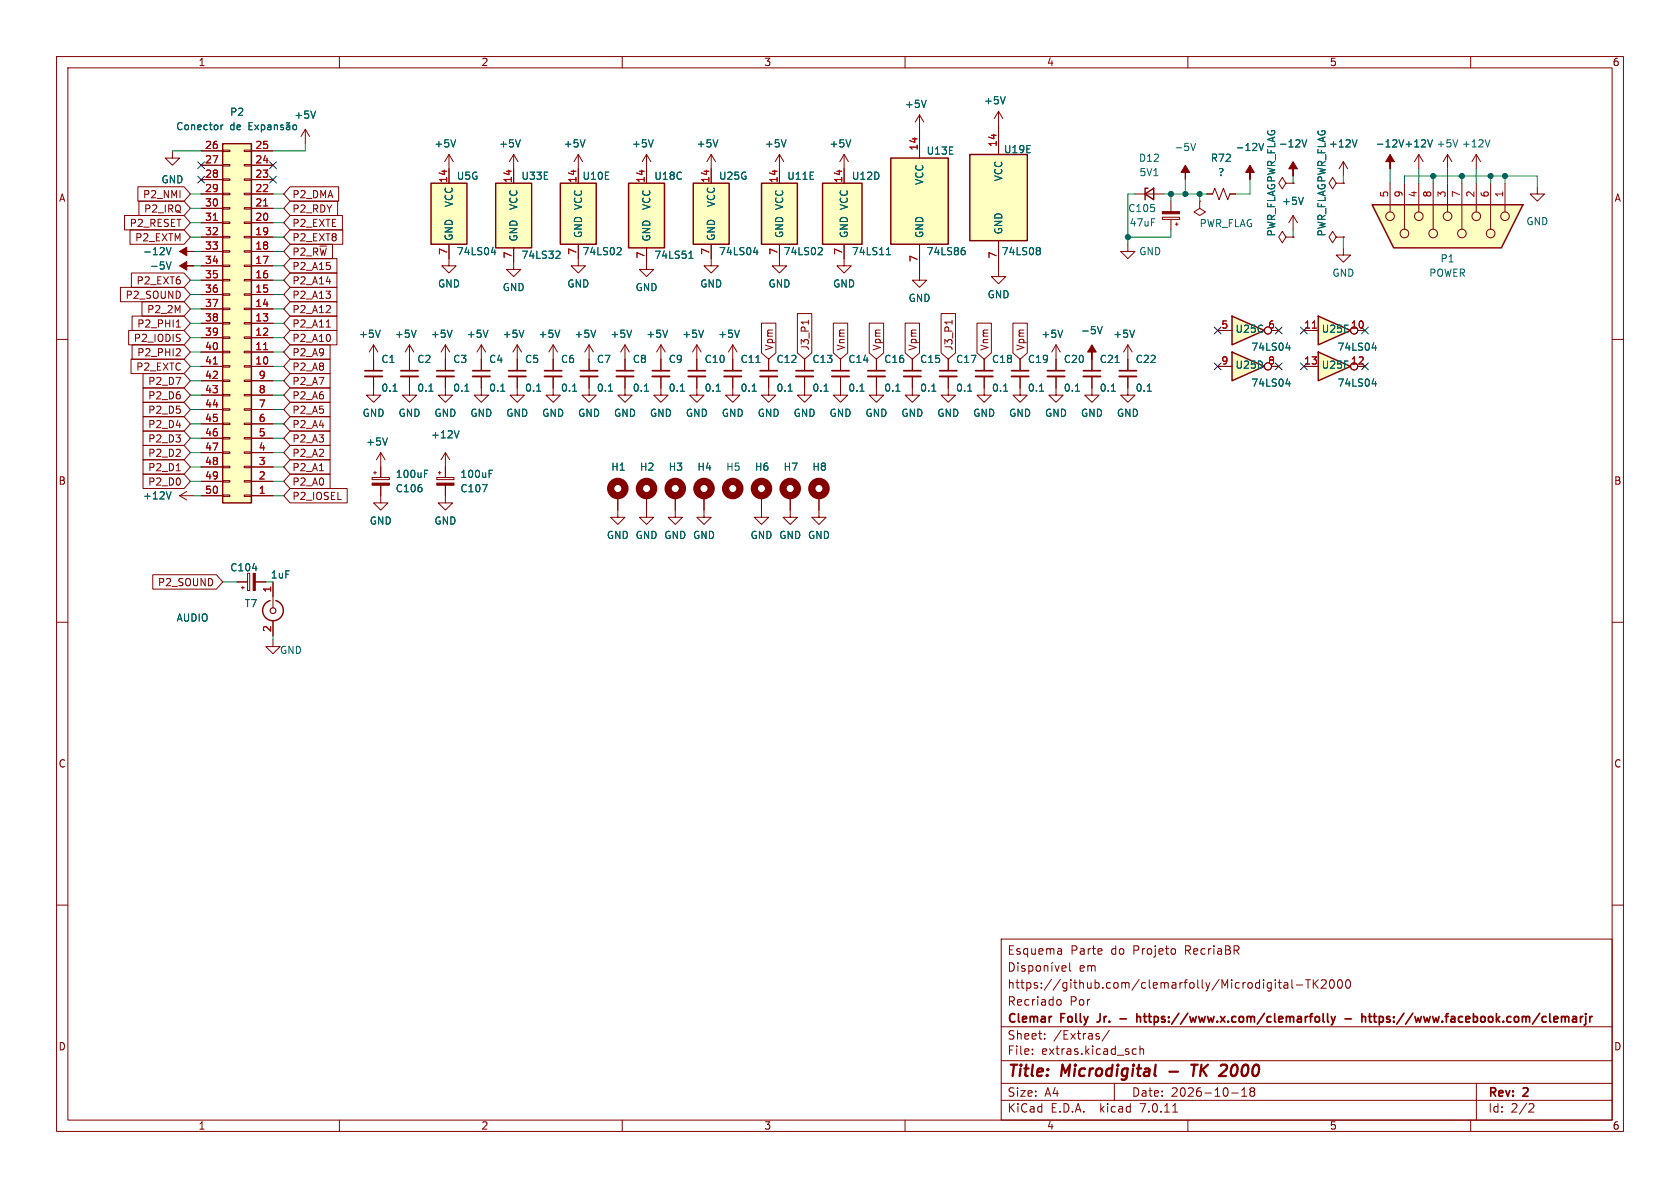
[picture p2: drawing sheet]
<svg xmlns="http://www.w3.org/2000/svg" width="297mm" height="210mm" viewBox="0 0 297 210" stroke-linecap="round" stroke-linejoin="round" font-family="sans-serif">
<g fill="none" stroke="#840000" stroke-width=".18">
<path d="M10 10h277v190h-277zM12 12h273v186h-273zM60 10v2M110 10v2M160 10v2M210 10v2M260 10v2M35.6 39.4h3.8M35.6 36.8h3.8M35.6 34.3h3.8M35.6 31.8h3.8M35.6 29.2h3.8"/>
<path d="M35.6 26.7h3.8M39.4 26.5h1.2v.3h-1.2zM39.4 29.1h1.2v.2h-1.2zM39.4 31.6h1.2v.3h-1.2zM39.4 34.2h1.2v.2h-1.2zM39.4 36.7h1.2v.3h-1.2zM39.4 39.2h1.2v.3h-1.2zM43.2 26.5h1.2v.3h-1.2zM43.2 29.1h1.2v.2h-1.2zM43.2 31.6h1.2v.3h-1.2zM43.2 34.2h1.2v.2h-1.2zM43.2 36.7h1.2v.3h-1.2z"/>
<path d="M43.2 39.2h1.2v.3h-1.2zM44.4 39.4h3.9M44.4 36.8h3.9M44.4 34.3h3.9M44.4 31.8h3.9M44.4 29.2h3.9M44.4 26.7h3.9M54 22.9l-.8 1.2M54 22.9v2.5M54 22.9l.7 1.2M10 60h2M35.6 59.7h3.8"/>
<path d="M35.6 57.2h3.8M35.6 54.6h3.8M35.6 52.1h3.8M35.6 49.5h3.8M35.6 47h3.8M35.6 44.5h3.8M35.6 41.9h3.8M39.4 41.8h1.2v.2h-1.2zM39.4 44.3h1.2v.3h-1.2zM39.4 46.9h1.2v.2h-1.2zM39.4 49.4h1.2v.3h-1.2zM39.4 51.9h1.2v.3h-1.2z"/>
<path d="M39.4 54.5h1.2v.2h-1.2zM39.4 57h1.2v.3h-1.2zM39.4 59.6h1.2v.2h-1.2zM43.2 41.8h1.2v.2h-1.2zM43.2 44.3h1.2v.3h-1.2zM43.2 46.9h1.2v.2h-1.2zM43.2 49.4h1.2v.3h-1.2zM43.2 51.9h1.2v.3h-1.2zM43.2 54.5h1.2v.2h-1.2zM43.2 57h1.2v.3h-1.2zM43.2 59.6h1.2v.2h-1.2zM44.4 59.7h3.9"/>
<path d="M44.4 57.2h3.9M44.4 54.6h3.9M44.4 52.1h3.9M44.4 49.5h3.9M44.4 47h3.9M44.4 44.5h3.9M44.4 41.9h3.9M285 60h2M35.6 64.8h3.8M35.6 62.2h3.8M35.6 67.3h3.8M35.6 69.9h3.8"/>
<path d="M35.6 72.4h3.8M35.6 74.9h3.8M35.6 77.5h3.8M39.4 62.1h1.2v.3h-1.2zM39.4 64.6h1.2v.3h-1.2zM39.4 67.2h1.2v.2h-1.2zM39.4 69.7h1.2v.3h-1.2zM39.4 72.3h1.2v.2h-1.2zM39.4 74.8h1.2v.3h-1.2zM39.4 77.3h1.2v.3h-1.2zM39.4 79.9h1.2v.2h-1.2zM43.2 62.1h1.2v.3h-1.2z"/>
<path d="M43.2 64.6h1.2v.3h-1.2zM43.2 67.2h1.2v.2h-1.2zM43.2 69.7h1.2v.3h-1.2zM43.2 72.3h1.2v.2h-1.2zM43.2 74.8h1.2v.3h-1.2zM43.2 77.3h1.2v.3h-1.2zM43.2 79.9h1.2v.2h-1.2zM44.4 64.8h3.9M44.4 62.2h3.9M44.4 67.3h3.9M44.4 69.9h3.9M44.4 72.4h3.9"/>
<path d="M44.4 74.9h3.9M44.4 77.5h3.9M91.4 68.6v1.3h1.3l-1.3 1.2-1.2-1.2h1.2M91.4 61l-.7 1.2M91.4 61v2.5M91.4 61l.8 1.2M97.8 61l-.8 1.2M97.8 61v2.5M97.8 61l.8 1.2M199.4 63.5v2M199.4 66.5v2.1M35.6 87.6h3.8"/>
<path d="M35.6 85.1h3.8M35.6 82.6h3.8M35.6 80h3.8M39.4 82.4h1.2v.3h-1.2zM39.4 85h1.2v.2h-1.2zM39.4 87.5h1.2v.3h-1.2zM43.2 82.4h1.2v.3h-1.2zM43.2 85h1.2v.2h-1.2zM43.2 87.5h1.2v.3h-1.2zM44.4 87.6h3.9M44.4 85.1h3.9M44.4 82.6h3.9"/>
<path d="M44.4 80h3.9M10 110h2M41.9 102.9h1.9M42.7 103.9h.5M42.9 103.6v.5M43.8 101.3h.3v3.1h-.3zM45.1 102.9h1.9M48.3 113v1.3h1.2l-1.2 1.3-1.3-1.3h1.3M48.3 102.9v4.5M48.3 109.9v2.5M285 110h2M10 160h2"/>
<path d="M285 160h2M177 166h108v32h-108zM178.5 170.2a.76 .76 0 0 1 .8 .7 .76 .76 0 0 1-.8 .8zM180 170.2v.1M180 170.7v1M181.2 170.8l-.4-.1-.2 .2 .1 .2 .5 .2v.3h-.6M181.9 170.8l.4-.1 .3 .3v.4l-.1 .2h-.6M181.9 170.7v1.5M183.2 170.8l.3-.1 .4 .1 .1 .6-.2 .2-.3 .1-.3-.1zM184.6 170.8l.2-.1 .4 .1v.9M184.6 170.7v1M186 170.7v1"/>
<path d="M186.1 170.1l-.2 .2M186.5 170.7l.4 1 .3-1M187 176.8l.3-.1 .3 .3-.1 .6-.2 .1-.3-.1M187.5 167.7l.2 .2v.8M187.7 168.6l-.5 .1M187.7 168.1h-.5M187.7 171.2l.8-.1-.1-.3-.4-.1-.3 .2 .1 .7h.6M189.1 170.2v1.3l.2 .2M207.7 167.8v.8M225.5 173.2v.1M225.5 173.7v1M226 173.7h.5"/>
<path d="M226.2 173.2v1.3l.3 .2M227 173.8h.6l.1 .9M227.7 174.1h-.5a.29 .29 0 0 0-.2 .3 .29 .29 0 0 0 .2 .3l.5-.1M228.4 173.2v1.3l.2 .2M229.2 174.1h1.1M230.8 173.2h.9M231.2 173.2v1.5M232.2 173.2v1.5M232.4 173.8l.6 .9M233 173.2l-.8 .9M233.6 173.3l.6-.1 .2 .1 .1 .3-1 1.1h1M235.2 173.3l.2-.1a.81 .81 0 0 1 .6 .6 .81 .81 0 0 1-.3 .8l-.2 .1a.81 .81 0 0 1-.3-1.4z"/>
<path d="M236.6 173.3l.2-.1a.81 .81 0 0 1 .6 .6 .81 .81 0 0 1-.3 .8l-.1 .1a.81 .81 0 0 1-.4-1.4zM238.1 173.3l.1-.1a.81 .81 0 0 1 .6 .6 .81 .81 0 0 1-.3 .8l-.1 .1a.81 .81 0 0 1-.6-.6 .81 .81 0 0 1 .3-.8zM60 198v2M110 198v2M160 198v2M177 194.5h108M177 191.5h108M177 187.5h108M177 181.5h108M182.5 186.3v.1M182.5 185.5v.1M184.7 183.6v.1"/>
<path d="M184.7 182.8v.1M194 183.2l.3 .1 .1 .2-.2 .2h-.3M194 182.7l.3 .1M196.1 182.1l-1.3 2M197 191.5v3M200.2 186.1l.3 .3 .4-.1M200.9 185.5l-.4-.1-.3 .3M201.5 185.5l.2-.1 .4 .1 .1 .9M201.5 184.9v1.5M207.3 196.6h.9M210 198v2M217.7 193.2h1.2"/>
<path d="M219.5 193.8h.9M219.5 192.7l.5-.4v1.5M221.2 192.9l-.2 .3v.3l.2 .3 .5-.1 .1-.2-.1-.4-.2-.2M221.2 192.9l-.2-.2 .2-.4 .5 .1 .1 .2-.3 .3M221.2 192.9h.3M260 198v2M261 191.5v6.5M270.5 195.1l.5 .1 .2 .3-1 1.1h1"/>
</g>
<path d="M206.7 189.4h1.6M210.6 188.2h1.1M211.2 188.2l-.3 2" fill="none" stroke="#840000" stroke-width=".4"/>
<g fill="none" stroke="#840000" stroke-width=".3">
<path d="M197.9 65.5h3M185.8 179.7h.1M201 179.8l.2-.1 .4 .1v.9M201 179.2v1.5M202.1 179.7h.6M233.9 179.2v1.3l.2 .2M234.7 179.2v1.3l.2 .2M235.3 179.7l.4 1M236.1 179.7l-.4 1M240.8 179.2v1.5M240.8 179.8h.5M241.9 179.7h.6"/>
<path d="M242.1 179.2v1.3l.4 .2M242.8 179.7h.5M243 179.2v1.3l.3 .2M279.8 179.7l-.2 .1M280.3 179.2v.1M280.3 179.7v1.3l-.2 .2M281.1 179.7v1M281.5 179.7l-.3 .1-.1 .2M193.9 180.7h.2M198 180.1h1.1M235.7 180.7l-.1 .3-.3 .2M237.8 180.1h1.1"/>
</g>
<path d="M197.9 66.5h3" fill="none" stroke="#840000" stroke-width=".33"/>
<g fill="none" stroke="#006464" stroke-width=".18">
<path d="M55.8 19.6l-.4 1.3M39.1 22.1v.8M39.4 22.1l-.3 .2M44 22.3h.4M44.6 21.7h-.6v1.2h.6M45.1 22.1l.6 .8M45.7 22.1l-.6 .8M46.2 22.1h.4l.2 .2-.1 .6h-.5M46.2 22.1v1.3M47.4 22.1h.4l.1 .8M47.9 22.4h-.4l-.2 .2 .2 .3h.4M48.5 22.2l.2-.1h.3v.8"/>
<path d="M48.5 22.1v.8M50.1 22.1h-.3l-.2 .2 .1 .1 .4 .2v.3h-.5M50.7 22.1h.5v.8M51.2 22.4h-.4l-.2 .2 .2 .3h.4M51.2 21.7l-.6 .1M51.8 22.2l.2-.1 .4 .1v.5l-.1 .2h-.3l-.2-.1zM92.6 58.4l-.4 1.2M99 58.4l-.5 1.2M202.8 69.2h.8M44.6 100.5h.8"/>
</g>
<path d="M44.8 101.3h.3v3.1h-.3z" fill="#840000" stroke="#840000" stroke-width=".18"/>
<path d="M39.4 25.4h5v63.5h-5zM47.8 106.2a1.81 1.81 0 0 0-1 2.8 1.81 1.81 0 0 0 2.9 0 1.81 1.81 0 0 0-.9-2.8" fill="none" stroke="#840000" stroke-width=".25"/>
<circle cx="48.3" cy="108" r=".51" fill="none" stroke="#840000" stroke-width=".2"/>
<path d="M39.4 25.4h5v63.5h-5z" fill="#ffffc2" stroke="#ffffc2" stroke-width=".18"/>
<path d="M37.7 39h.7M46.6 36.4h.7M37.7 64.4h.7M46.6 61.8h.7" fill="none" stroke="#a90000" stroke-width=".18"/>
<path d="M217.8 55.9l5.7 2.5-5.7 2.6z" fill="#ffffc2"/>
<path d="M217.8 55.9l5.7 2.5-5.7 2.6z" fill="none" stroke="#840000" stroke-width=".25"/>
<g fill="none" stroke="#840000" stroke-width=".18">
<path d="M215.3 58.4h2.5M224.8 58.4h1.3"/>
<circle cx="224.2" cy="58.4" r=".63"/>
</g>
<path d="M227.3 61.5h.8M227.9 61.1v.8" fill="none" stroke="#006464" stroke-width=".18"/>
<path d="M217.8 62.2l5.7 2.6-5.7 2.5z" fill="#ffffc2"/>
<path d="M76.2 32.4h6.3v10.8h-6.3zM202.4 34.3l1.6-1v2zM202.9 33.3h-.5v2M217.8 62.2l5.7 2.6-5.7 2.5z" fill="none" stroke="#840000" stroke-width=".25"/>
<g fill="none" stroke="#840000" stroke-width=".18">
<path d="M30.5 26.7v1.2h1.2l-1.2 1.3-1.3-1.3h1.3M79.4 29.8v2.6M200.7 34.3h5M205.5 38.4h3v.4h-3zM207 35.6v1.8M207 38.8v1.8M207.8 39.6h.5M208 39.4v.5M212.1 35.6v1.2l1 .7-1 .6-1-.6 1-.7M212.1 35.6h.1M213.4 34.3h1l.4-1 .7 2 .8-2 .7 2 .4-1h1M227.3 32.4l-.6-1-.6 1 .6 1 .6-1h1.3"/>
<path d="M228.6 32.4h.1M228.6 38.1l-.8 1.3M228.6 38.1v2.5M228.6 38.1l.8 1.3M250.8 27.3l-.7 1.3M250.8 27.3v2.5M250.8 27.3l.8 1.3M261 27.3l-.8 1.3M261 27.3v2.5M261 27.3l.7 1.3M79.4 43.2v2.5M199.4 43.2v1.3h1.3l-1.3 1.2-1.3-1.2h1.3"/>
<path d="M227.3 41.9l-.6-1-.6 1 .6 1 .6-1h1.3M228.6 41.9h.1M237.5 43.8v1.3h1.3l-1.3 1.3-1.3-1.3h1.3M66 66.5v3.4h1.3l-1.3 1.2-1.2-1.2h1.2M66 61l-.7 1.2M66 61v4.5M66 61l.8 1.2M72.4 66.5v3.4h1.3l-1.3 1.2-1.3-1.2h1.3M72.4 61v4.5M72.4 61l-.8 1.2M72.4 61l.8 1.2M78.7 66.5v3.4h1.3l-1.3 1.2-1.2-1.2h1.2"/>
<path d="M78.7 61l-.7 1.2M78.7 61v4.5M78.7 61l.8 1.2M85.1 66.5v3.4h1.3l-1.3 1.2-1.3-1.2h1.3M85.1 61l-.8 1.2M85.1 61v4.5M85.1 61l.8 1.2M193 66.5v3.4h1.3l-1.3 1.2-1.2-1.2h1.2M193 63.5v2M199.4 68.6v1.3h1.3l-1.3 1.2-1.3-1.2h1.3M199.4 61l-.8 1.2M199.4 61v2.5"/>
<path d="M199.4 61l.8 1.2M215.3 64.8h2.5M224.8 64.8h1.3M31.7 87.6l1.3 .8M31.7 87.6h2.6M33 86.9l-1.3 .7M65.8 84.4h3v.4h-3zM66 83.6h.5M66.3 83.3v.5M67.3 85.8v3.1h1.3l-1.3 1.3-1.3-1.3h1.3M67.3 80l-.8 1.3M67.3 80v4.4"/>
<path d="M67.3 80l.8 1.3M77.2 84.4h3.1v.4h-3.1zM77.5 83.6h.5M77.7 83.3v.5M78.7 85.8v3.1h1.3l-1.3 1.3-1.2-1.3h1.2M78.7 80v4.4M78.7 80l-.7 1.3M78.7 80l.8 1.3"/>
<circle cx="224.2" cy="64.8" r=".63"/>
</g>
<g fill="none" stroke="#006464" stroke-width=".18">
<path d="M210.5 25.3l.4 1.3 .5-1.3M222.6 25.3l.4 1.3 .4-1.3M230.2 24.7l.4 1.3 .4-1.3M230.4 34.9l-.4 1.2M247.3 24.7l.4 1.3M253.2 24.7l-.4 1.3M263.4 24.7l-.4 1.3M29.4 43.8l.4 1.2 .4-1.2M29.4 46.3l.4 1.3 .4-1.3M67.2 58.4l-.4 1.2M73.6 58.4l-.5 1.2M79.9 58.4l-.4 1.2"/>
<path d="M86.3 58.4l-.5 1.2M86.9 44.6h.8M87.5 44.2v.8M194 57.7l.4 1.3 .5-1.3M200.6 58.4l-.5 1.2M68.5 77.4l-.4 1.3M69.5 69.2h.7M75.8 69.2h.8M81.2 76.1l-.5 1.3M82.2 69.2h.7M88.5 69.2h.8M196.5 69.2h.7"/>
<path d="M197.1 64.1h.8M227.3 67.8h.8M227.9 67.4v.9M30.2 86.9l-.4 1.3M75 83.7h.5M75 83.1h.6M85.3 85.7h.8l-.5 1.2M86.5 83.7h.4M86.5 83.1h.6"/>
</g>
<g fill="#840000" stroke="#840000" stroke-width=".18">
<path d="M31.7 44.5l1.3-.8v.8h1.3h-1.3v.7z"/>
<path d="M31.7 47l1.3-.8v.8h1.3h-1.3v.8z"/>
<path d="M205.5 37.4h3v.4h-3z"/>
<path d="M65.8 85.4h3v.4h-3z"/>
<path d="M209.5 29.2l.8 1.3h-.8v1.3v-1.3h-.7z"/>
<path d="M228.6 28.6l.8 1.2h-.8v1.3v-1.3h-.8z"/>
<path d="M221 29.2l.7 1.3h-.7v1.3v-1.3h-.8z"/>
<path d="M193 61l.8 1.2h-.8v1.3v-1.3h-.7z"/>
<path d="M245.7 27.3l.8 1.3h-.8v1.2v-1.2h-.7z"/>
<path d="M77.2 85.4h3.1v.4h-3.1z"/>
</g>
<path d="M64.5 66.5h3.1M70.9 66.5h3M77.2 66.5h3.1M83.6 66.5h3M191.5 66.5h3.1" fill="none" stroke="#840000" stroke-width=".33"/>
<path d="M64.5 65.5h3.1M70.9 65.5h3M77.2 65.5h3.1M83.6 65.5h3M191.5 65.5h3.1" fill="none" stroke="#840000" stroke-width=".3"/>
<path d="M76.2 32.4h6.3v10.8h-6.3z" fill="#ffffc2" stroke="#ffffc2" stroke-width=".18"/>
<path d="M233 62.2l5.8 2.6-5.8 2.5z" fill="#ffffc2"/>
<path d="M233 62.2l5.8 2.6-5.8 2.5z" fill="none" stroke="#840000" stroke-width=".25"/>
<g fill="none" stroke="#840000" stroke-width=".18">
<path d="M230.5 64.8h2.5M240 64.8h1.3"/>
<circle cx="239.4" cy="64.8" r=".63"/>
</g>
<path d="M242.6 67.8h.8M243.2 67.4v.9" fill="none" stroke="#006464" stroke-width=".18"/>
<path d="M233 55.9l5.8 2.5-5.8 2.6z" fill="#ffffc2"/>
<path d="M87.6 32.4h6.4v11.4h-6.4zM233 55.9l5.8 2.5-5.8 2.6z" fill="none" stroke="#840000" stroke-width=".25"/>
<g fill="none" stroke="#840000" stroke-width=".18">
<path d="M79.4 27.3l-.8 1.3M79.4 27.3v2.5M79.4 27.3l.7 1.3M90.8 29.8v2.6M271.8 33v1.3h1.2l-1.2 1.3-1.3-1.3h1.3M79.4 45.7v1.3h1.2l-1.2 1.3-1.3-1.3h1.3M90.8 43.8v3.8h1.3l-1.3 1.3-1.3-1.3h1.3M230.5 58.4h2.5M240 58.4h1.3"/>
<circle cx="239.4" cy="58.4" r=".63"/>
</g>
<path d="M232 58h.7" fill="none" stroke="#a90000" stroke-width=".18"/>
<path d="M80.6 24.7l-.5 1.3M98.5 44.4l.4 .1 .1 .3-.8 .9h.8M242.6 61.5h.8M243.2 61.1v.8" fill="none" stroke="#006464" stroke-width=".18"/>
<path d="M87.6 32.4h6.4v11.4h-6.4z" fill="#ffffc2" stroke="#ffffc2" stroke-width=".18"/>
<path d="M242.6 36.2h26.6l-3.8 7.6h-19z" fill="#ffffc2"/>
<g fill="none" stroke="#840000" stroke-width=".18">
<path d="M176.5 19.7v7.6M176.5 19.7l-.7 1.3M176.5 19.7l.8 1.3M22 38.1h10.5l1.2 1.3-1.2 1.2h-10.5zM24.4 33h8.1l1.2 1.3-1.2 1.3h-8.1zM24.6 35.6h7.9l1.2 1.2-1.2 1.3h-7.9zM35.6 34.3h3.8M35.6 39.4h3.8M35.6 36.8h3.8M35.6 31.8h3.8M35.6 29.2h3.8M35.6 26.7h3.8"/>
<path d="M44.4 34.3h3.9M44.4 39.4h3.9M44.4 36.8h3.9M44.4 31.8h3.9M44.4 29.2h3.9M44.4 26.7h3.9M51.3 35.6h8.4v2.5h-8.4l-1.1-1.3zM51.3 33h8.6v2.6h-8.6l-1.1-1.3zM51.3 38.1h9.2v2.5h-9.2l-1.1-1.2zM79.4 29.8v2.6M90.8 27.3l-.8 1.3M90.8 27.3v5.1"/>
<path d="M90.8 27.3l.8 1.3M102.2 27.3v5.1M102.2 27.3l-.7 1.3M102.2 27.3l.8 1.3M114.3 27.3l-.8 1.3M114.3 27.3v5.1M114.3 27.3l.8 1.3M125.7 27.3v5.1M125.7 27.3l-.7 1.3M125.7 27.3l.8 1.3M137.8 27.3l-.8 1.3M137.8 27.3v5.1"/>
<path d="M137.8 27.3l.8 1.3M149.2 27.3v5.1M149.2 27.3l-.7 1.3M149.2 27.3l.8 1.3M162.6 20.3l-.8 1.3M162.6 20.3v7.6M162.6 20.3l.7 1.3M213.4 34.3h1M217.4 34.3h1M228.6 32.4h.1M236.2 32.4l-.6-1-.7 1 .7 1 .6-1h1.3M237.5 32.4h.1"/>
<path d="M237.5 28.6l-.8 1.2M237.5 28.6v2.5M237.5 28.6l.8 1.2M245.7 32.4v5.1M248.3 32.4v8.1M250.8 32.4v5.1M253.4 32.4v8.1M255.9 27.3v2.5M255.9 32.4v5.1M255.9 27.3l-.8 1.3M255.9 27.3l.8 1.3M258.4 32.4v8.1"/>
<path d="M261 32.4v5.1M263.5 32.4v8.1M266.1 32.4v5.1M21.3 50.8h11.2l1.2 1.3-1.2 1.2h-11.2zM22.7 58.4h9.8l1.2 1.3-1.2 1.3h-9.8zM23 40.6h9.5l1.2 1.3-1.2 1.3h-9.5zM23.2 48.3h9.3l1.2 1.2-1.2 1.3h-9.3zM23.3 55.9h9.2l1.2 1.3-1.2 1.2h-9.2zM25.1 53.3h7.4l1.2 1.3-1.2 1.3h-7.4zM31.2 57.8h.7M31.4 56.7l.1-.1v1.2M35.6 59.7h3.8"/>
<path d="M35.6 57.2h3.8M35.6 54.6h3.8M35.6 52.1h3.8M35.6 49.5h3.8M35.6 47h3.8M35.6 44.5h3.8M35.6 41.9h3.8M44.4 59.7h3.9M44.4 57.2h3.9M44.4 54.6h3.9M44.4 52.1h3.9M44.4 49.5h3.9"/>
<path d="M44.4 47h3.9M44.4 44.5h3.9M44.4 41.9h3.9M51.3 45.7h8.3v2.6h-8.3l-1.1-1.3zM51.3 43.2h7.5v2.5h-7.5l-1.1-1.2zM51.3 40.6h9.3v2.6h-9.3l-1.1-1.3zM51.3 58.4h8.3v2.6h-8.3l-1.1-1.3zM51.3 50.8h8.3v2.5h-8.3l-1.1-1.2zM51.3 53.3h8.3v2.6h-8.3l-1.1-1.3zM51.3 48.3h8.3v2.5h-8.3l-1.1-1.3zM51.3 55.9h8.3v2.5h-8.3l-1.1-1.2zM57.7 57.8h.7"/>
<path d="M57.7 49.8h.8M79.4 43.2v2.5M90.8 43.8v2.6M102.2 43.2v3.8h1.3l-1.3 1.3-1.2-1.3h1.2M114.3 43.8v3.8h1.3l-1.3 1.3-1.3-1.3h1.3M125.7 43.2v3.8h1.3l-1.3 1.3-1.2-1.3h1.2M134.6 57.1h2.6v5.3l-1.3 1.1-1.3-1.1zM137.8 43.2v3.8h1.3l-1.3 1.3-1.3-1.3h1.3M141 55.4h2.5v7l-1.3 1.1-1.2-1.1zM142.9 56.6v.7M147.3 57.1h2.6v5.3l-1.3 1.1-1.3-1.1zM149.2 43.2v3.8h1.3l-1.3 1.3-1.2-1.3h1.2"/>
<path d="M153.7 57.1h2.5v5.3l-1.3 1.1-1.2-1.1zM160 57.1h2.6v5.3l-1.3 1.1-1.3-1.1zM162.6 43.2v6.3h1.2l-1.2 1.3-1.3-1.3h1.3M166.4 55.4h2.5v7l-1.3 1.1-1.2-1.1zM168.3 56.6v.7M172.7 57.1h2.6v5.3l-1.3 1.1-1.3-1.1zM176.5 42.5v6.4h1.3l-1.3 1.3-1.2-1.3h1.2M179.1 57.1h2.5v5.3l-1.3 1.1-1.2-1.1zM215.3 58.4h2.5M224.8 58.4h1.3M228.6 41.9h.1M230.5 58.4h2.5"/>
<path d="M236.2 41.9l-.6-1-.7 1 .7 1 .6-1h1.3M237.5 41.9h.1M240 58.4h1.3M23.2 63.5h9.3l1.2 1.3-1.2 1.2h-9.3zM23.3 61h9.2l1.2 1.2-1.2 1.3h-9.2zM25.3 68.6h7.2l1.2 1.3-1.2 1.2h-7.2zM25.3 71.1h7.2l1.2 1.3-1.2 1.3h-7.2zM25.3 66h7.2l1.2 1.3-1.2 1.3h-7.2zM25.3 76.2h7.2l1.2 1.3-1.2 1.2h-7.2zM25.3 73.7h7.2l1.2 1.2-1.2 1.3h-7.2zM25.3 78.7h7.2l1.2 1.3-1.2 1.3h-7.2zM31.8 61.7l.1 .2-.1 .3-.7 .7h.8"/>
<path d="M35.6 64.8h3.8M35.6 62.2h3.8M35.6 67.3h3.8M35.6 69.9h3.8M35.6 72.4h3.8M35.6 74.9h3.8M35.6 77.5h3.8M44.4 64.8h3.9M44.4 62.2h3.9M44.4 67.3h3.9M44.4 69.9h3.9M44.4 72.4h3.9"/>
<path d="M44.4 74.9h3.9M44.4 77.5h3.9M51.3 78.7h7.1v2.6h-7.1l-1.1-1.3zM51.3 76.2h7.1v2.5h-7.1l-1.1-1.2zM51.3 73.7h7.1v2.5h-7.1l-1.1-1.3zM51.3 63.5h7.1v2.5h-7.1l-1.1-1.2zM51.3 71.1h7.1v2.6h-7.1l-1.1-1.3zM51.3 61h7.1v2.5h-7.1l-1.1-1.3zM51.3 66h7.1v2.6h-7.1l-1.1-1.3zM51.3 68.6h7.1v2.5h-7.1l-1.1-1.2zM66 63.5v2M66 66.5v2.1"/>
<path d="M72.4 63.5v2M72.4 66.5v2.1M78.7 63.5v2M78.7 66.5v2.1M85.1 63.5v2M85.1 66.5v2.1M91.4 63.5v2M91.4 66.5v2.1M97.8 66.5v3.4h1.3l-1.3 1.2-1.3-1.2h1.3M97.8 63.5v2M104.1 66.5v3.4h1.3l-1.3 1.2-1.2-1.2h1.2M104.1 61v4.5"/>
<path d="M104.1 61l-.7 1.2M104.1 61l.8 1.2M110.5 66.5v3.4h1.3l-1.3 1.2-1.3-1.2h1.3M110.5 61l-.8 1.2M110.5 61v4.5M110.5 61l.8 1.2M116.8 66.5v3.4h1.3l-1.3 1.2-1.2-1.2h1.2M116.8 61v4.5M116.8 61l-.7 1.2M116.8 61l.8 1.2M123.2 66.5v3.4h1.3l-1.3 1.2-1.3-1.2h1.3M123.2 61l-.8 1.2"/>
<path d="M123.2 61v4.5M123.2 61l.8 1.2M129.5 66.5v3.4h1.3l-1.3 1.2-1.2-1.2h1.2M129.5 61v4.5M129.5 61l-.7 1.2M129.5 61l.8 1.2M135.9 66.5v3.4h1.3l-1.3 1.2-1.3-1.2h1.3M135.9 63.5v2M142.2 66.5v3.4h1.3l-1.3 1.2-1.2-1.2h1.2M142.2 63.5v2M148.6 66.5v3.4h1.3l-1.3 1.2-1.3-1.2h1.3M148.6 63.5v2"/>
<path d="M154.9 66.5v3.4h1.3l-1.3 1.2-1.2-1.2h1.2M154.9 63.5v2M161.3 66.5v3.4h1.3l-1.3 1.2-1.3-1.2h1.3M161.3 63.5v2M167.6 66.5v3.4h1.3l-1.3 1.2-1.2-1.2h1.2M167.6 63.5v2M174 66.5v3.4h1.3l-1.3 1.2-1.3-1.2h1.3M174 63.5v2M180.3 66.5v3.4h1.3l-1.3 1.2-1.2-1.2h1.2M180.3 63.5v2M186.7 66.5v3.4h1.3l-1.3 1.2-1.3-1.2h1.3M186.7 61l-.8 1.2"/>
<path d="M186.7 61v4.5M186.7 61l.8 1.2M193 63.5v2M193 66.5v2.1M199.4 63.5v2M199.4 66.5v2.1M215.3 64.8h2.5M224.8 64.8h1.3M230.5 64.8h2.5M240 64.8h1.3M25.3 83.8h7.2l1.2 1.3-1.2 1.3h-7.2zM25.3 81.3h7.2l1.2 1.3-1.2 1.2h-7.2z"/>
<path d="M31.2 83.2h.7M35.6 87.6h3.8M35.6 85.1h3.8M35.6 82.6h3.8M35.6 80h3.8M44.4 87.6h3.9M44.4 85.1h3.9M44.4 82.6h3.9M44.4 80h3.9M51.3 86.4h10.1v2.5h-10.1l-1.1-1.3zM51.3 81.3h7.1v2.5h-7.1l-1.1-1.2zM51.3 83.8h7.1v2.6h-7.1l-1.1-1.3z"/>
<path d="M56.5 83.2h.7M67.3 82.6v1.8M67.3 85.8v1.8M78.7 82.6v1.8M78.7 85.8v1.8M109.2 87.6v3.8h1.3l-1.3 1.3-1.3-1.3h1.3M114.3 87.6v3.8h1.3l-1.3 1.3-1.3-1.3h1.3M119.4 87.6v3.8h1.2l-1.2 1.3-1.3-1.3h1.3M124.5 87.6v3.8h1.2l-1.2 1.3-1.3-1.3h1.3M134.6 87.6v3.8h1.3l-1.3 1.3-1.3-1.3h1.3M139.7 87.6v3.8h1.3l-1.3 1.3-1.3-1.3h1.3M144.8 87.6v3.8h1.2l-1.2 1.3-1.3-1.3h1.3"/>
<path d="M27 101.6h11.3l1.1 1.3-1.1 1.2h-11.3zM41.9 102.9h1.9M45.1 102.9h1.9M48.3 102.9v2.5M48.3 109.9v2.5"/>
<circle cx="245.7" cy="38.2" r=".76"/>
<circle cx="250.8" cy="38.2" r=".76"/>
<circle cx="255.9" cy="38.2" r=".76"/>
<circle cx="261" cy="38.2" r=".76"/>
<circle cx="266.1" cy="38.2" r=".76"/>
<circle cx="224.2" cy="58.4" r=".63"/>
<circle cx="239.4" cy="58.4" r=".63"/>
<circle cx="248.3" cy="41.3" r=".76"/>
<circle cx="253.4" cy="41.3" r=".76"/>
<circle cx="258.4" cy="41.3" r=".76"/>
<circle cx="263.5" cy="41.3" r=".76"/>
<circle cx="224.2" cy="64.8" r=".63"/>
<circle cx="239.4" cy="64.8" r=".63"/>
</g>
<path d="M99.1 32.4h6.3v10.8h-6.3zM111.1 32.4h6.4v11.4h-6.4zM122.6 32.4h6.3v10.8h-6.3zM134.6 32.4h6.4v10.8h-6.4zM145.4 32.4h7v10.8h-7zM157.5 27.9h10.1v15.3h-10.1zM171.4 27.3h10.2v15.2h-10.2zM242.6 36.2h26.6l-3.8 7.6h-19z" fill="none" stroke="#840000" stroke-width=".25"/>
<g fill="none" stroke="#006464" stroke-width=".18">
<path d="M55.8 19.6l-.4 1.3M163.7 17.7l-.4 1.3M177.7 17.1l-.4 1.3M39.1 22.1v.8M39.4 22.1l-.3 .2M44 22.3h.4M44.6 21.7h-.6v1.2h.6M45.1 22.1l.6 .8M45.7 22.1l-.6 .8M46.2 22.1h.4l.2 .2-.1 .6h-.5M46.2 22.1v1.3M47.4 22.1h.4l.1 .8"/>
<path d="M47.9 22.4h-.4l-.2 .2 .2 .3h.4M48.5 22.2l.2-.1h.3v.8M48.5 22.1v.8M50.1 22.1h-.3l-.2 .2 .1 .1 .4 .2v.3h-.5M50.7 22.1h.5v.8M51.2 22.4h-.4l-.2 .2 .2 .3h.4M51.2 21.7l-.6 .1M51.8 22.2l.2-.1 .4 .1v.5l-.1 .2h-.3l-.2-.1zM80.6 24.7l-.5 1.3M92 24.7l-.4 1.3M103.4 24.7l-.4 1.3M115.5 24.7l-.4 1.3"/>
<path d="M126.9 24.7l-.4 1.3M139 24.7l-.4 1.3M150.4 24.7l-.4 1.3M222.6 25.3l.4 1.3 .4-1.3M230.2 24.7l.4 1.3 .4-1.3M230.4 34.9l-.4 1.2M239.9 24.7l-.4 1.3M247.3 24.7l.4 1.3M253.2 24.7l-.4 1.3M257.7 24.7l-.4 1.3M29.4 43.8l.4 1.2 .4-1.2M29.4 46.3l.4 1.3 .4-1.3"/>
<path d="M67.2 58.4l-.4 1.2M73.6 58.4l-.5 1.2M79.9 58.4l-.4 1.2M86.3 58.4l-.5 1.2M86.9 44.6h.8M87.5 44.2v.8M92.6 58.4l-.4 1.2M98.5 44.4l.4 .1 .1 .3-.8 .9h.8M99 58.4l-.5 1.2M105.3 58.4l-.4 1.2M109.3 43.8h.4l.1 .3-.8 .9h.8M111.7 58.4l-.5 1.2"/>
<path d="M118 58.4l-.4 1.2M121.8 45.7h.7M121.9 44.7l.3-.3v1.3M124.4 58.4l-.5 1.2M130.7 58.4l-.4 1.2M133.2 44.6h.8M133.8 44.2v.8M144.8 43.8h.5l.1 .3-.8 .9h.8M156.7 45h.7M156.8 44.1l.3-.3v1.2M170.2 44.2l.3 .1 .1 .2v.4l-.4 .1M170.3 43.8h.2"/>
<path d="M183.4 43.8h.3l.2 .2-.2 .3M183.4 44.3h.3M183.7 44.3l.2 .1v.4l-.1 .2h-.4M187.9 58.4l-.5 1.2M194 57.7l.4 1.3 .5-1.3M200.6 58.4l-.5 1.2M68.5 77.4l-.4 1.3M69.5 69.2h.7M75.8 69.2h.8M81.2 76.1l-.5 1.3M82.2 69.2h.7M88.5 69.2h.8"/>
<path d="M94.9 69.2h.7M101.2 69.2h.8M107.6 69.2h.7M113.9 69.2h.8M120.3 69.2h.7M126.6 69.2h.8M133 69.2h.7M133.6 64.1h.8M139.3 69.2h.8M145.7 69.2h.7M152 69.2h.8M158.4 69.2h.7"/>
<path d="M164.7 69.2h.8M171.1 69.2h.7M177.4 69.2h.8M183.8 69.2h.7M190.1 69.2h.8M196.5 69.2h.7M197.1 64.1h.8M202.8 69.2h.8M227.3 61.5h.8M227.3 67.8h.8M227.9 61.1v.8M227.9 67.4v.9"/>
<path d="M242.6 61.5h.8M242.6 67.8h.8M243.2 61.1v.8M243.2 67.4v.9M30.2 86.9l-.4 1.3M75 83.7h.5M75 83.1h.6M85.3 85.7h.8l-.5 1.2M86.5 83.7h.4M86.5 83.1h.6M44.6 100.5h.8"/>
</g>
<g fill="#ffffc2" stroke="#ffffc2" stroke-width=".18">
<path d="M99.1 32.4h6.3v10.8h-6.3z"/>
<path d="M111.1 32.4h6.4v11.4h-6.4z"/>
<path d="M145.4 32.4h7v10.8h-7z"/>
<path d="M157.5 27.9h10.1v15.3h-10.1z"/>
<path d="M171.4 27.3h10.2v15.2h-10.2z"/>
<path d="M122.6 32.4h6.3v10.8h-6.3z"/>
<path d="M134.6 32.4h6.4v10.8h-6.4z"/>
</g>
<g fill="none" stroke="#840000" stroke-width=".33">
<path d="M89.9 66.5h3.1M96.3 66.5h3M102.6 66.5h3.1M109 66.5h3M115.3 66.5h3.1M121.7 66.5h3M128 66.5h3.1M134.4 66.5h3M140.7 66.5h3.1M147.1 66.5h3M153.4 66.5h3.1M159.8 66.5h3"/>
<path d="M166.1 66.5h3.1M172.5 66.5h3M178.8 66.5h3.1M185.2 66.5h3"/>
</g>
<g fill="none" stroke="#840000" stroke-width=".3">
<path d="M89.9 65.5h3.1M96.3 65.5h3M102.6 65.5h3.1M109 65.5h3M115.3 65.5h3.1M121.7 65.5h3M128 65.5h3.1M134.4 65.5h3M140.7 65.5h3.1M147.1 65.5h3M153.4 65.5h3.1M159.8 65.5h3"/>
<path d="M166.1 65.5h3.1M172.5 65.5h3M178.8 65.5h3.1M185.2 65.5h3"/>
</g>
<g fill="none" stroke="#840000" stroke-width="1.3">
<circle cx="109.2" cy="86.4" r="1.27"/>
<circle cx="114.3" cy="86.4" r="1.27"/>
<circle cx="119.4" cy="86.4" r="1.27"/>
<circle cx="124.5" cy="86.4" r="1.27"/>
<circle cx="129.5" cy="86.4" r="1.27"/>
<circle cx="134.6" cy="86.4" r="1.27"/>
<circle cx="139.7" cy="86.4" r="1.27"/>
<circle cx="144.8" cy="86.4" r="1.27"/>
</g>
<g fill="none" stroke="#009600" stroke-width=".18">
<path d="M30.5 26.7h5.1M33.7 39.4h1.9M33.7 36.8h1.9M33.7 34.3h1.9M48.3 39.4h1.9M48.3 36.8h1.9M48.3 34.3h1.9M54 25.4v1.3h-5.7M200.7 34.3h-1.3v8.9M205.7 34.3h7.7M207 34.3v1.3M209.5 31.8v2.5"/>
<path d="M212.1 34.3v1.3M221 31.8v2.5h-2.6M228.6 31.1v1.3M237.5 31.1v1.3M245.7 29.8v2.6M248.3 32.4v-1.3h23.5v1.9M250.8 29.8v2.6M253.4 31.1v1.3M255.9 29.8v2.6M258.4 31.1v1.3M261 29.8v2.6M263.5 31.1v1.3"/>
<path d="M266.1 31.1v1.3M33.7 59.7h1.9M33.7 41.9h1.9M33.7 49.5h1.9M33.7 57.2h1.9M33.7 52.1h1.9M33.7 54.6h1.9M34.3 44.5h1.3M34.3 47h1.3M48.3 59.7h1.9M48.3 44.5h1.9M48.3 41.9h1.9"/>
<path d="M48.3 47h1.9M48.3 49.5h1.9M48.3 57.2h1.9M48.3 52.1h1.9M48.3 54.6h1.9M207 40.6v1.3h-7.6M228.6 40.6v1.3M237.5 41.9v1.9M33.7 62.2h1.9M33.7 64.8h1.9M33.7 74.9h1.9M33.7 69.9h1.9"/>
<path d="M33.7 72.4h1.9M33.7 77.5h1.9M33.7 67.3h1.9M48.3 62.2h1.9M48.3 64.8h1.9M48.3 74.9h1.9M48.3 69.9h1.9M48.3 72.4h1.9M48.3 77.5h1.9M48.3 67.3h1.9M33.7 80h1.9M33.7 82.6h1.9"/>
<path d="M33.7 85.1h1.9M34.3 87.6h1.3M48.3 80h1.9M48.3 82.6h1.9M48.3 85.1h1.9M48.3 87.6h1.9M39.4 102.9h2.5M47 102.9h1.3M48.3 112.4v.6"/>
</g>
<g fill="none" stroke="#000084" stroke-width=".18">
<path d="M35 31.1l1.2 1.3M35 28.6l1.2 1.2M36.2 31.1l-1.2 1.3M36.2 28.6l-1.2 1.2M47.7 28.6l1.2 1.2M47.7 31.1l1.2 1.3M48.9 28.6l-1.2 1.2M48.9 31.1l-1.2 1.3M214.7 57.8l1.2 1.2M215.9 57.8l-1.2 1.2M225.5 57.8l1.2 1.2M226.7 57.8l-1.2 1.2"/>
<path d="M229.9 57.8l1.2 1.2M231.1 57.8l-1.2 1.2M240.7 57.8l1.2 1.2M241.9 57.8l-1.2 1.2M214.7 64.2l1.2 1.2M215.9 64.2l-1.2 1.2M225.5 64.2l1.2 1.2M226.7 64.2l-1.2 1.2M229.9 64.2l1.2 1.2M231.1 64.2l-1.2 1.2M240.7 64.2l1.2 1.2M241.9 64.2l-1.2 1.2"/>
</g>
<path d="M37.7 39h.7M46.6 36.4h.7M232 58h.7M37.7 64.4h.7M46.6 61.8h.7" fill="none" stroke="#a90000" stroke-width=".18"/>
<g fill="#009600" stroke="#009600" stroke-width=".18">
<circle cx="212.1" cy="34.3" r=".46"/>
<circle cx="199.4" cy="41.9" r=".46"/>
<circle cx="209.5" cy="34.3" r=".46"/>
<circle cx="207" cy="34.3" r=".46"/>
<circle cx="263.5" cy="31.1" r=".46"/>
<circle cx="253.4" cy="31.1" r=".46"/>
<circle cx="266.1" cy="31.1" r=".46"/>
<circle cx="258.4" cy="31.1" r=".46"/>
</g>
<g font-size="2.8" fill="#840000">
<text x="178" y="190.9">Title:</text>
<text x="187.7" y="190.9">Microdigital</text>
<text x="212.3" y="190.9">TK 2000</text>
</g>
<g font-size="2.1" fill="#840000">
<text x="178" y="169">Esquema</text>
<text x="189.2" y="169">Parte</text>
<text x="190.7" y="172">em</text>
<text x="196.5" y="169">do</text>
<text x="200.5" y="169">Projeto</text>
<text x="209.8" y="169">RecriaBR</text>
<text x="178" y="178">Recriado</text>
<text x="178" y="175">https://github.com/clemarfolly/Microdigital-TK2000</text>
<text x="189.1" y="178">Por</text>
<text x="178" y="184">Sheet:</text>
<text x="178" y="181.2">Clemar</text>
<text x="186.2" y="184">/Extras/</text>
<text x="187.6" y="181.2">Folly</text>
<text x="194.7" y="181.2">Jr.</text>
<text x="202.8" y="181.2">https://www.x.com/clemarfolly</text>
<text x="240.2" y="181.2">-</text>
<text x="243.8" y="181.2">https://www.facebook.com/clemarjr</text>
<text x="178" y="186.7">File:</text>
<text x="184.1" y="186.7">extras.kicad_sch</text>
<text x="178" y="196.9">KiCad</text>
<text x="178" y="194.1">Size:</text>
<text x="184.7" y="194.1">A4</text>
<text x="185.7" y="196.9">E.D.A.</text>
<text x="194.6" y="196.9">kicad</text>
<text x="200" y="194.1">Date:</text>
<text x="201.8" y="196.9">7.0.11</text>
<text x="207" y="194.1">2026-10-18</text>
<text x="263" y="194.3">Rev:</text>
<text x="263" y="196.9">Id:</text>
<text x="267.1" y="196.9">2/2</text>
<text x="269.4" y="194.3">2</text>
</g>
<g font-size="1.8" fill="#840000">
<text x="35" y="11.9">1</text>
<text x="85" y="11.9">2</text>
<text x="135" y="11.9">3</text>
<text x="185" y="11.9">4</text>
<text x="235" y="11.9">5</text>
<text x="285" y="11.9">6</text>
<text x="10.3" y="35.9">A</text>
<text x="25.2" y="35.2">P2_NMI</text>
<text x="51.6" y="35.2">P2_DMA</text>
<text x="285.3" y="35.9">A</text>
<text x="22.8" y="40.3">P2_RESET</text>
<text x="25.4" y="37.8">P2_IRQ</text>
<text x="51.6" y="37.8">P2_RDY</text>
<text x="51.6" y="40.3">P2_EXTE</text>
<text x="23.8" y="42.9">P2_EXTM</text>
<text x="51.6" y="47.9">P2_A15</text>
<text x="51.6" y="45.4">P2_R~{W}</text>
<text x="51.6" y="42.9">P2_EXT8</text>
<text x="22.1" y="53">P2_SOUND</text>
<text x="24" y="50.5">P2_EXT6</text>
<text x="51.6" y="53">P2_A13</text>
<text x="51.6" y="50.5">P2_A14</text>
<text x="24.2" y="58.1">P2_PHI1</text>
<text x="25.9" y="55.6">P2_2M</text>
<text x="51.6" y="55.6">P2_A12</text>
<text x="51.6" y="58.1">P2_A11</text>
<text x="23.6" y="60.6">P2_IODIS</text>
<text x="24" y="65.7">P2_EXTC</text>
<text x="24.2" y="63.2">P2_PHI2</text>
<text x="51.6" y="65.7">P2_A8</text>
<text x="51.6" y="60.6">P2_A10</text>
<text x="51.6" y="63.2">P2_A9</text>
<text x="136.8" y="62.1" transform="rotate(-90 136.8 62.1)">Vpm</text>
<text x="143.2" y="62.1" transform="rotate(-90 143.2 62.1)">J3_P1</text>
<text x="149.5" y="62.1" transform="rotate(-90 149.5 62.1)">Vnm</text>
<text x="155.9" y="62.1" transform="rotate(-90 155.9 62.1)">Vpm</text>
<text x="162.2" y="62.1" transform="rotate(-90 162.2 62.1)">Vpm</text>
<text x="168.6" y="62.1" transform="rotate(-90 168.6 62.1)">J3_P1</text>
<text x="174.9" y="62.1" transform="rotate(-90 174.9 62.1)">Vnm</text>
<text x="181.3" y="62.1" transform="rotate(-90 181.3 62.1)">Vpm</text>
<text x="26.1" y="70.8">P2_D6</text>
<text x="26.1" y="68.3">P2_D7</text>
<text x="51.6" y="68.3">P2_A7</text>
<text x="51.6" y="70.8">P2_A6</text>
<text x="26.1" y="73.3">P2_D5</text>
<text x="26.1" y="75.9">P2_D4</text>
<text x="51.6" y="75.9">P2_A4</text>
<text x="51.6" y="73.3">P2_A5</text>
<text x="26.1" y="78.4">P2_D3</text>
<text x="26.1" y="81">P2_D2</text>
<text x="26.1" y="83.5">P2_D1</text>
<text x="51.6" y="81">P2_A2</text>
<text x="51.6" y="83.5">P2_A1</text>
<text x="51.6" y="78.4">P2_A3</text>
<text x="10.3" y="85.9">B</text>
<text x="26.1" y="86">P2_D0</text>
<text x="51.6" y="88.6">P2_IOSEL</text>
<text x="51.6" y="86">P2_A0</text>
<text x="285.3" y="85.9">B</text>
<text x="27.8" y="103.8">P2_SOUND</text>
<text x="10.3" y="135.9">C</text>
<text x="285.3" y="135.9">C</text>
<text x="10.3" y="185.9">D</text>
<text x="285.3" y="185.9">D</text>
<text x="35" y="199.9">1</text>
<text x="85" y="199.9">2</text>
<text x="135" y="199.9">3</text>
<text x="185" y="199.9">4</text>
<text x="235" y="199.9">5</text>
<text x="285" y="199.9">6</text>
</g>
<g font-size="1.8" fill="#006464">
<text x="31" y="23.2">Conector</text>
<text x="40.6" y="20.7">P2</text>
<text x="40.6" y="23.2">de</text>
<text x="51.9" y="21.2">+5V</text>
<text x="159.9" y="19.3">+5V</text>
<text x="173.9" y="18.6">+5V</text>
<text x="76.7" y="26.3">+5V</text>
<text x="88.1" y="26.3">+5V</text>
<text x="99.6" y="26.3">+5V</text>
<text x="111.6" y="26.3">+5V</text>
<text x="123.1" y="26.3">+5V</text>
<text x="135.1" y="26.3">+5V</text>
<text x="146.6" y="26.3">+5V</text>
<text x="163.7" y="27.5">U13E</text>
<text x="177.4" y="27.3">U19E</text>
<text x="201.3" y="28.8">D12</text>
<text x="207.5" y="26.9">-5V</text>
<text x="214" y="28.8">R72</text>
<text x="218.3" y="26.9">-12V</text>
<text x="226" y="26.3">-12V</text>
<text x="234.8" y="26.3">+12V</text>
<text x="243.1" y="26.3">-12V</text>
<text x="248.2" y="26.3">+12V</text>
<text x="253.9" y="26.3">+5V</text>
<text x="258.3" y="26.3">+12V</text>
<text x="28.4" y="32.6">GND</text>
<text x="80.7" y="32">U5G</text>
<text x="92.1" y="32">U33E</text>
<text x="102.9" y="32">U10E</text>
<text x="115.6" y="32">U18C</text>
<text x="127" y="32">U25G</text>
<text x="139.1" y="32">U11E</text>
<text x="150.5" y="32">U12D</text>
<text x="163.4" y="32.8" transform="rotate(-90 163.4 32.8)">VCC</text>
<text x="177.4" y="32.2" transform="rotate(-90 177.4 32.2)">VCC</text>
<text x="201.3" y="31.3">5V1</text>
<text x="215.3" y="31.3">?</text>
<text x="80.2" y="36.7" transform="rotate(-90 80.2 36.7)">VCC</text>
<text x="91.7" y="37.2" transform="rotate(-90 91.7 37.2)">VCC</text>
<text x="115.2" y="37.2" transform="rotate(-90 115.2 37.2)">VCC</text>
<text x="126.6" y="36.7" transform="rotate(-90 126.6 36.7)">VCC</text>
<text x="177.4" y="41.5" transform="rotate(-90 177.4 41.5)">GND</text>
<text x="199.4" y="37.7">C105</text>
<text x="199.6" y="40.2">47uF</text>
<text x="212" y="40.4">PWR_FLAG</text>
<text x="225.7" y="41.9" transform="rotate(-90 225.7 41.9)">PWR_FLAGPWR_FLAG</text>
<text x="226.6" y="36.4">+5V</text>
<text x="234.5" y="41.9" transform="rotate(-90 234.5 41.9)">PWR_FLAGPWR_FLAG</text>
<text x="269.7" y="40">GND</text>
<text x="25.2" y="45.3">-12V</text>
<text x="26.4" y="47.9">-5V</text>
<text x="80.2" y="42.7" transform="rotate(-90 80.2 42.7)">GND</text>
<text x="80.7" y="45.3">74LS04</text>
<text x="91.7" y="42.8" transform="rotate(-90 91.7 42.8)">GND</text>
<text x="92.1" y="45.9">74LS32</text>
<text x="102.9" y="45.3">74LS02</text>
<text x="103.1" y="42.2" transform="rotate(-90 103.1 42.2)">GND VCC</text>
<text x="115.2" y="42.8" transform="rotate(-90 115.2 42.8)">GND</text>
<text x="115.6" y="45.9">74LS51</text>
<text x="126.6" y="42.7" transform="rotate(-90 126.6 42.7)">GND</text>
<text x="127" y="45.3">74LS04</text>
<text x="138.4" y="45.3">74LS02</text>
<text x="138.7" y="42.2" transform="rotate(-90 138.7 42.2)">GND VCC</text>
<text x="150.1" y="42.2" transform="rotate(-90 150.1 42.2)">GND VCC</text>
<text x="150.5" y="45.3">74LS11</text>
<text x="163.4" y="42.2" transform="rotate(-90 163.4 42.2)">GND</text>
<text x="163.7" y="45.3">74LS86</text>
<text x="177" y="45.3">74LS08</text>
<text x="201.3" y="45.3">GND</text>
<text x="254.6" y="46.6">P1</text>
<text x="77.3" y="51">GND</text>
<text x="88.8" y="51.7">GND</text>
<text x="100.2" y="51">GND</text>
<text x="112.3" y="51.7">GND</text>
<text x="123.7" y="51">GND</text>
<text x="135.8" y="51">GND</text>
<text x="147.2" y="51">GND</text>
<text x="160.5" y="53.6">GND</text>
<text x="174.5" y="52.9">GND</text>
<text x="235.5" y="49.1">GND</text>
<text x="252.6" y="49.1">POWER</text>
<text x="63.4" y="59.9">+5V</text>
<text x="69.7" y="59.9">+5V</text>
<text x="76.1" y="59.9">+5V</text>
<text x="82.4" y="59.9">+5V</text>
<text x="88.8" y="59.9">+5V</text>
<text x="95.1" y="59.9">+5V</text>
<text x="101.5" y="59.9">+5V</text>
<text x="107.8" y="59.9">+5V</text>
<text x="114.2" y="59.9">+5V</text>
<text x="120.5" y="59.9">+5V</text>
<text x="126.9" y="59.9">+5V</text>
<text x="184" y="59.9">+5V</text>
<text x="191" y="59.3">-5V</text>
<text x="196.7" y="59.9">+5V</text>
<text x="218.3" y="59">U25C</text>
<text x="233.6" y="59">U25E</text>
<text x="67.3" y="64.4">C1</text>
<text x="73.7" y="64.4">C2</text>
<text x="80" y="64.4">C3</text>
<text x="86.4" y="64.4">C4</text>
<text x="92.7" y="64.4">C5</text>
<text x="99.1" y="64.4">C6</text>
<text x="105.4" y="64.4">C7</text>
<text x="111.8" y="64.4">C8</text>
<text x="118.1" y="64.4">C9</text>
<text x="124.5" y="64.4">C10</text>
<text x="130.8" y="64.4">C11</text>
<text x="137.2" y="64.4">C12</text>
<text x="143.5" y="64.4">C13</text>
<text x="149.9" y="64.4">C14</text>
<text x="156.2" y="64.4">C16</text>
<text x="162.6" y="64.4">C15</text>
<text x="168.9" y="64.4">C17</text>
<text x="175.3" y="64.4">C18</text>
<text x="181.6" y="64.4">C19</text>
<text x="188" y="64.4">C20</text>
<text x="194.3" y="64.4">C21</text>
<text x="200.7" y="64.4">C22</text>
<text x="218.3" y="65.4">U25D</text>
<text x="221.1" y="62.2">74LS04</text>
<text x="233.6" y="65.4">U25F</text>
<text x="236.4" y="62.2">74LS04</text>
<text x="67.3" y="69.4">0.1</text>
<text x="73.7" y="69.4">0.1</text>
<text x="80" y="69.4">0.1</text>
<text x="86.4" y="69.4">0.1</text>
<text x="92.7" y="69.4">0.1</text>
<text x="99.1" y="69.4">0.1</text>
<text x="105.4" y="69.4">0.1</text>
<text x="111.8" y="69.4">0.1</text>
<text x="118.1" y="69.4">0.1</text>
<text x="124.5" y="69.4">0.1</text>
<text x="130.8" y="69.4">0.1</text>
<text x="137.2" y="69.4">0.1</text>
<text x="143.5" y="69.4">0.1</text>
<text x="149.9" y="69.4">0.1</text>
<text x="156.2" y="69.4">0.1</text>
<text x="162.6" y="69.4">0.1</text>
<text x="168.9" y="69.4">0.1</text>
<text x="175.3" y="69.4">0.1</text>
<text x="181.6" y="69.4">0.1</text>
<text x="188" y="69.4">0.1</text>
<text x="194.3" y="69.4">0.1</text>
<text x="200.7" y="69.4">0.1</text>
<text x="221.1" y="68.6">74LS04</text>
<text x="236.4" y="68.6">74LS04</text>
<text x="64" y="73.9">GND</text>
<text x="70.4" y="73.9">GND</text>
<text x="76.1" y="77.7">+12V</text>
<text x="76.7" y="73.9">GND</text>
<text x="83.1" y="73.9">GND</text>
<text x="89.4" y="73.9">GND</text>
<text x="95.8" y="73.9">GND</text>
<text x="102.1" y="73.9">GND</text>
<text x="108.5" y="73.9">GND</text>
<text x="114.8" y="73.9">GND</text>
<text x="121.2" y="73.9">GND</text>
<text x="127.5" y="73.9">GND</text>
<text x="133.9" y="73.9">GND</text>
<text x="140.2" y="73.9">GND</text>
<text x="146.6" y="73.9">GND</text>
<text x="152.9" y="73.9">GND</text>
<text x="159.3" y="73.9">GND</text>
<text x="165.6" y="73.9">GND</text>
<text x="172" y="73.9">GND</text>
<text x="178.3" y="73.9">GND</text>
<text x="184.7" y="73.9">GND</text>
<text x="191" y="73.9">GND</text>
<text x="197.4" y="73.9">GND</text>
<text x="64.6" y="79">+5V</text>
<text x="108" y="83.4">H1</text>
<text x="113" y="83.4">H2</text>
<text x="118.1" y="83.4">H3</text>
<text x="123.2" y="83.4">H4</text>
<text x="128.3" y="83.4">H5</text>
<text x="133.4" y="83.4">H6</text>
<text x="138.4" y="83.4">H7</text>
<text x="143.5" y="83.4">H8</text>
<text x="25.2" y="88.5">+12V</text>
<text x="69.9" y="87.2">C106</text>
<text x="69.9" y="84.7">100uF</text>
<text x="81.3" y="87.2">C107</text>
<text x="81.3" y="84.7">100uF</text>
<text x="65.3" y="92.9">GND</text>
<text x="76.7" y="92.9">GND</text>
<text x="107.2" y="95.5">GND GND GND GND</text>
<text x="132.6" y="95.5">GND GND GND</text>
<text x="40.6" y="101.2">C104</text>
<text x="43.2" y="107.5">T7</text>
<text x="47.8" y="102.5">1uF</text>
<text x="31.1" y="110.1">AUDIO</text>
<text x="49.4" y="115.8">GND</text>
</g>
<g font-size="1.8" fill="#a90000">
<text x="36.2" y="26.4">26</text>
<text x="36.2" y="29">27</text>
<text x="45" y="29">24</text>
<text x="45" y="26.4">25</text>
<text x="162.3" y="26.7" transform="rotate(-90 162.3 26.7)">14</text>
<text x="176.3" y="26.1" transform="rotate(-90 176.3 26.1)">14</text>
<text x="36.2" y="31.5">28</text>
<text x="36.2" y="34">29</text>
<text x="45" y="34">22</text>
<text x="45" y="31.5">23</text>
<text x="79.1" y="32.4" transform="rotate(-90 79.1 32.4)">14</text>
<text x="90.6" y="32.4" transform="rotate(-90 90.6 32.4)">14</text>
<text x="102" y="32.4" transform="rotate(-90 102 32.4)">14</text>
<text x="114" y="32.4" transform="rotate(-90 114 32.4)">14</text>
<text x="125.5" y="32.4" transform="rotate(-90 125.5 32.4)">14</text>
<text x="137.5" y="32.4" transform="rotate(-90 137.5 32.4)">14</text>
<text x="149" y="32.4" transform="rotate(-90 149 32.4)">14</text>
<text x="245.5" y="35" transform="rotate(-90 245.5 35)">5</text>
<text x="248" y="35" transform="rotate(-90 248 35)">9</text>
<text x="250.6" y="35" transform="rotate(-90 250.6 35)">4</text>
<text x="253.1" y="35" transform="rotate(-90 253.1 35)">8</text>
<text x="255.7" y="35" transform="rotate(-90 255.7 35)">3</text>
<text x="258.2" y="35" transform="rotate(-90 258.2 35)">7</text>
<text x="260.7" y="35" transform="rotate(-90 260.7 35)">2</text>
<text x="263.3" y="35" transform="rotate(-90 263.3 35)">6</text>
<text x="265.8" y="35" transform="rotate(-90 265.8 35)">1</text>
<text x="36.2" y="36.6">30</text>
<text x="36.2" y="39.1">31</text>
<text x="36.2" y="41.7">32</text>
<text x="45" y="41.7">19</text>
<text x="45" y="39.1">20</text>
<text x="45" y="36.6">21</text>
<text x="36.2" y="44.2">33</text>
<text x="36.2" y="46.7">34</text>
<text x="45" y="46.7">17</text>
<text x="45" y="44.2">18</text>
<text x="79.1" y="45.2" transform="rotate(-90 79.1 45.2)">7</text>
<text x="90.6" y="45.8" transform="rotate(-90 90.6 45.8)">7</text>
<text x="102" y="45.2" transform="rotate(-90 102 45.2)">7</text>
<text x="114" y="45.8" transform="rotate(-90 114 45.8)">7</text>
<text x="125.5" y="45.2" transform="rotate(-90 125.5 45.2)">7</text>
<text x="137.5" y="45.2" transform="rotate(-90 137.5 45.2)">7</text>
<text x="149" y="45.2" transform="rotate(-90 149 45.2)">7</text>
<text x="162.3" y="46.4" transform="rotate(-90 162.3 46.4)">7</text>
<text x="176.3" y="45.8" transform="rotate(-90 176.3 45.8)">7</text>
<text x="36.2" y="49.3">35</text>
<text x="36.2" y="51.8">36</text>
<text x="45" y="51.8">15</text>
<text x="45" y="49.3">16</text>
<text x="36.2" y="54.4">37</text>
<text x="36.2" y="56.9">38</text>
<text x="36.2" y="59.4">39</text>
<text x="45" y="59.4">12</text>
<text x="45" y="56.9">13</text>
<text x="45" y="54.4">14</text>
<text x="215.8" y="58.2">5</text>
<text x="224.1" y="58.2">6</text>
<text x="230.5" y="58.2">11</text>
<text x="238.7" y="58.2">10</text>
<text x="36.2" y="62">40</text>
<text x="36.2" y="64.5">41</text>
<text x="45" y="64.5">10</text>
<text x="45" y="62">11</text>
<text x="215.8" y="64.5">9</text>
<text x="224.1" y="64.5">8</text>
<text x="230.5" y="64.5">13</text>
<text x="238.7" y="64.5">12</text>
<text x="36.2" y="67.1">42</text>
<text x="36.2" y="69.6">43</text>
<text x="45.6" y="69.6">8</text>
<text x="45.6" y="67.1">9</text>
<text x="36.2" y="72.1">44</text>
<text x="36.2" y="74.7">45</text>
<text x="36.2" y="77.2">46</text>
<text x="45.6" y="77.2">5</text>
<text x="45.6" y="74.7">6</text>
<text x="45.6" y="72.1">7</text>
<text x="36.2" y="79.8">47</text>
<text x="36.2" y="82.3">48</text>
<text x="45.6" y="82.3">3</text>
<text x="45.6" y="79.8">4</text>
<text x="36.2" y="84.8">49</text>
<text x="36.2" y="87.4">50</text>
<text x="45.6" y="87.4">1</text>
<text x="45.6" y="84.8">2</text>
<text x="48" y="104.8" transform="rotate(-90 48 104.8)">1</text>
<text x="48" y="111.8" transform="rotate(-90 48 111.8)">2</text>
</g>
</svg>
